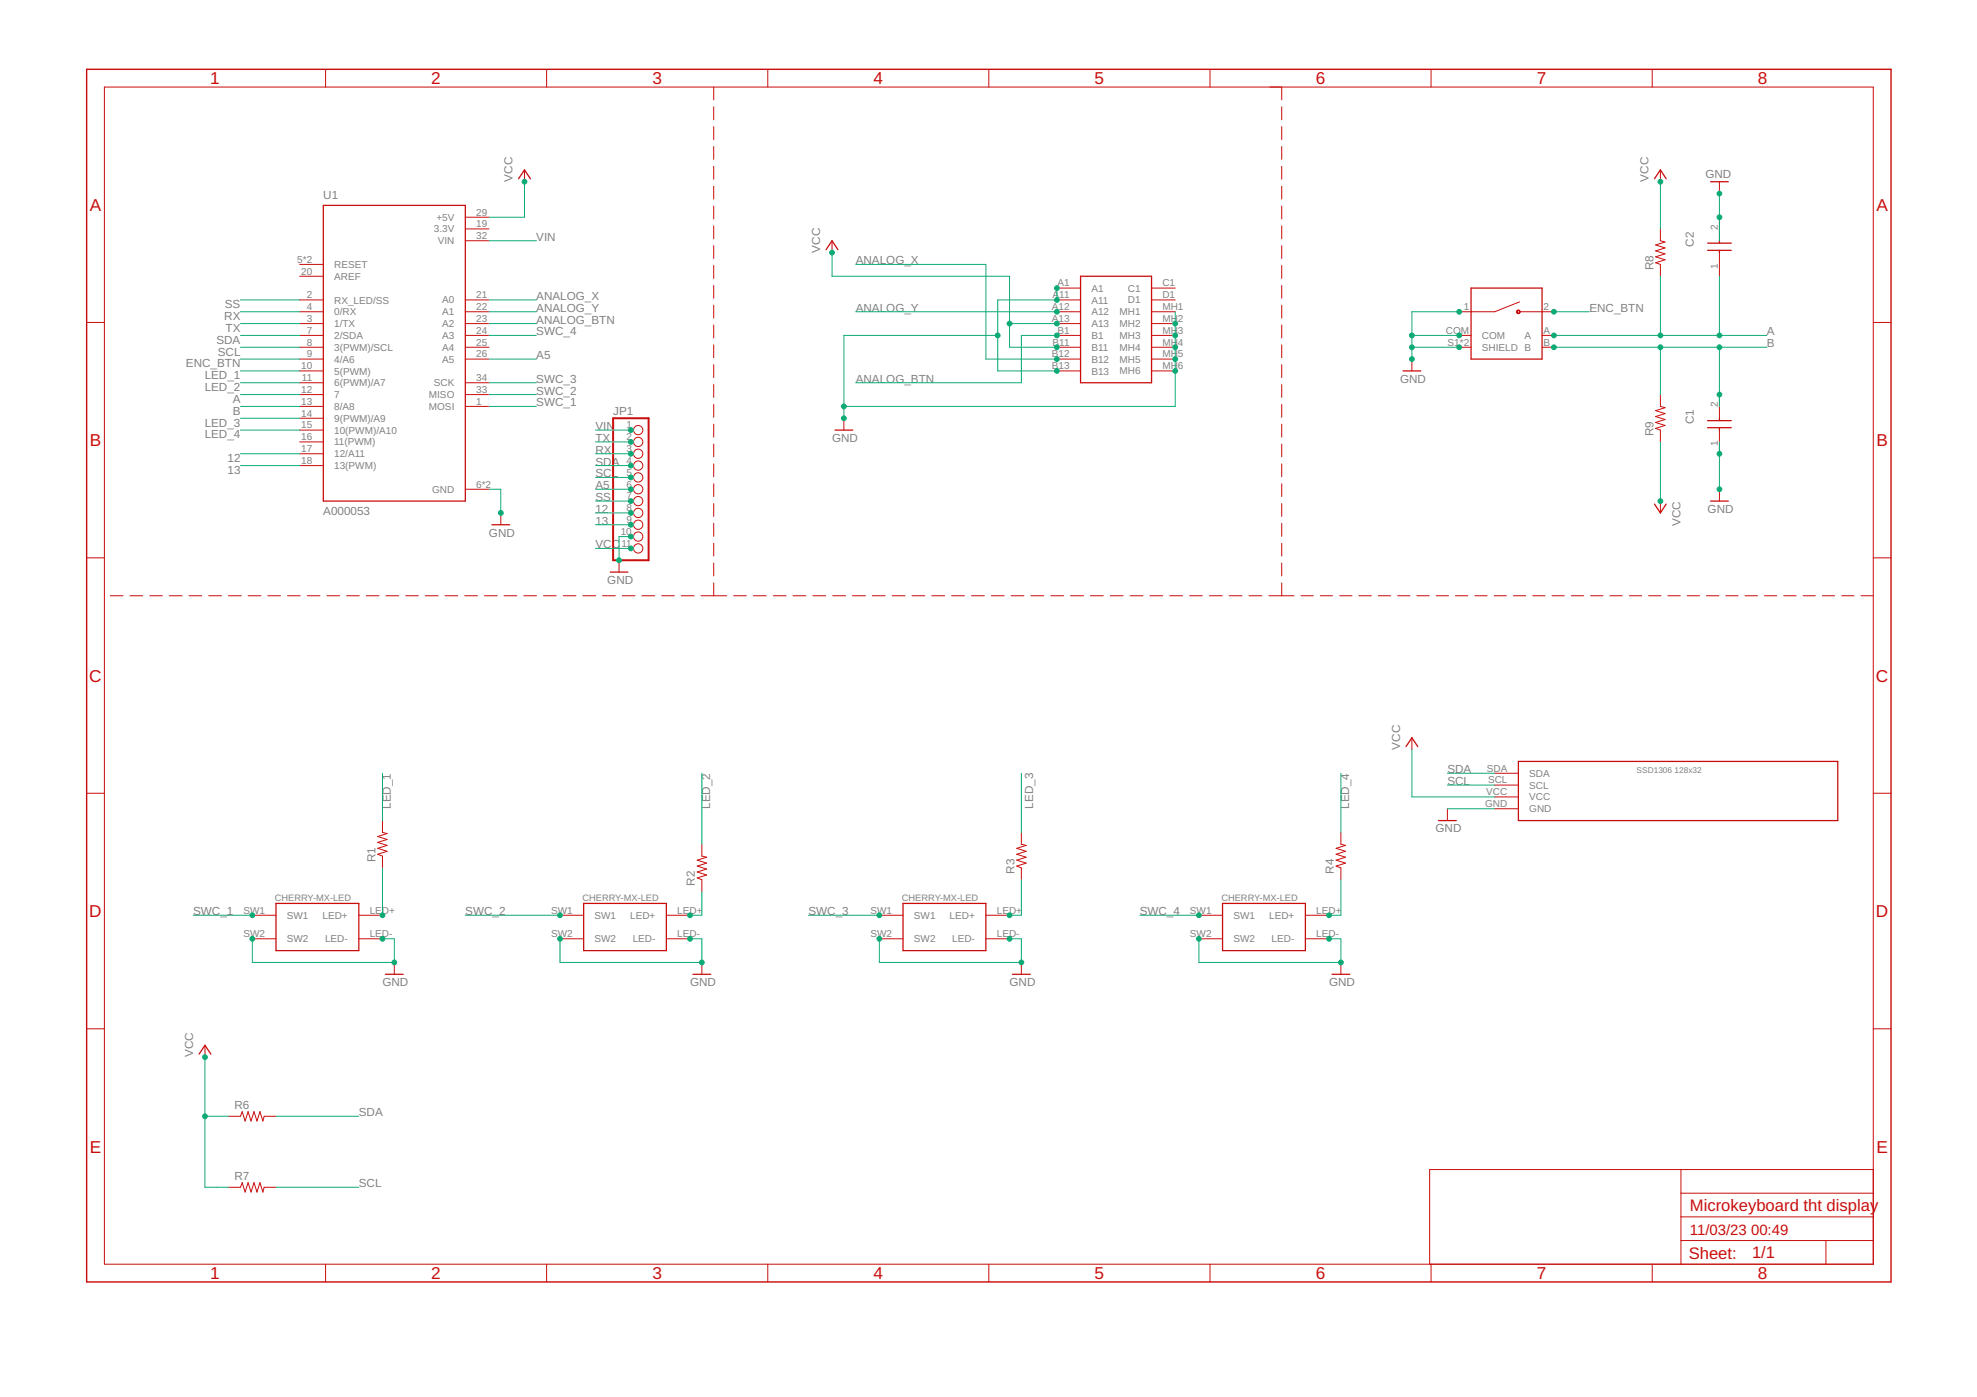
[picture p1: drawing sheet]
<svg xmlns="http://www.w3.org/2000/svg" width="297mm" height="210mm" viewBox="0 0 297 210" stroke-linecap="round" stroke-linejoin="round" font-family="sans-serif">
<g fill="none" stroke="#c90d0c" stroke-width=".15">
<path d="M15.7 13.1h265.8v176.8h-265.8zM48.9 10.4v2.7M82.1 10.4v2.7M107.2 13.1v1.9M107.2 16v2M107.2 19v2M115.4 10.4v2.7M148.6 10.4v2.7M181.8 10.4v2.7M192.6 13.1v1.9M192.6 16v2M192.6 19v2"/>
<path d="M215 10.4v2.7M248.2 10.4v2.7M45 39.7h3.6M69.9 34.4h3.6M69.9 32.6h3.6M69.9 36.2h3.6M78.8 25.5v1.8M107.2 22v1.9M107.2 25v1.9M107.2 28v1.9M107.2 31v1.9M107.2 33.9v2"/>
<path d="M107.2 36.9v1.9M107.2 39.9v1.9M125 36.2v1.8M192.6 22v1.9M192.6 25v1.9M192.6 28v1.9M192.6 31v1.9M192.6 33.9v2M192.6 36.9v1.9M192.6 39.9v1.9M249.5 25.5v1.8M249.5 34.4v1.8l.7 .2-1.4 .4 1.4 .5-1.4 .4 1.4 .4-1.4 .5 1.4 .4-1.4 .5 .7 .2v1.8"/>
<path d="M258.3 27.3v1.8M258.3 32.6v3.6M258.3 38v3.5M13 48.5h2.7M45 46.8h3.6M45 50.4h3.6M45 52.2h3.6M45 45.1h3.6M45 48.6h3.6M45 54h3.6M45 55.7h3.6M45 57.5h3.6"/>
<path d="M45 59.3h3.6M45 41.5h3.6M69.9 46.8h3.6M69.9 50.4h3.6M69.9 52.2h3.6M69.9 45.1h3.6M69.9 48.6h3.6M69.9 54h3.6M69.9 57.5h3.6M69.9 59.3h3.6M107.2 42.9v1.9M107.2 45.9v1.9"/>
<path d="M107.2 48.8v2M107.2 51.8v1.9M107.2 54.8v1.9M107.2 57.8v1.9M158.8 46.8h3.5M158.8 50.4h3.5M158.8 52.2h3.5M158.8 43.3h3.5M158.8 45.1h3.5M158.8 48.6h3.5M158.8 54h3.5M158.8 55.7h3.5"/>
<path d="M173 46.8h3.6M173 50.4h3.6M173 52.2h3.6M173 43.3h3.6M173 45.1h3.6M173 48.6h3.6M173 54h3.6M173 55.7h3.6M192.6 42.9v1.9M192.6 45.9v1.9M192.6 48.8v2M192.6 51.8v1.9"/>
<path d="M192.6 54.8v1.9M192.6 57.8v1.9M212.1 54v1.7M219.2 50.4h1.8M219.2 52.2h1.8M228.3 45.4l-3.7 1.4h-5.4M228.4 46.8h5.1M231.7 50.4h1.8M231.7 52.2h1.8M249.5 59.3v1.8l.7 .2-1.4 .4 1.4 .4-1.4 .5 1.4 .4-1.4 .5 1.4 .4-1.4 .5 .7 .2v1.8M258.3 59.3v3.5M281.5 48.5h2.6"/>
<path d="M45 64.6h3.6M45 66.4h3.6M45 68.2h3.6M45 70h3.6M45 61.1h3.6M45 62.8h3.6M69.9 73.5h3.6M69.9 61.1h3.6M75.2 77.1v1.7M94.8 64.6h.4M94.8 66.4h.4M94.8 68.2h.4"/>
<path d="M94.8 70h.4M94.8 71.7h.4M94.8 73.5h.4M94.8 75.3h.4M94.8 77.1h.4M94.8 78.8h.4M107.2 60.8v1.9M107.2 63.7v2M107.2 66.7v1.9M107.2 69.7v1.9M107.2 72.7v1.9M107.2 75.7v1.9"/>
<path d="M107.2 78.6v2M126.8 62.8v1.8M192.6 60.8v1.9M192.6 63.7v2M192.6 66.7v1.9M192.6 69.7v1.9M192.6 72.7v1.9M192.6 75.7v1.9M192.6 78.6v2M249.5 75.3v1.8M258.3 64.6v3.6M258.3 73.5v1.8"/>
<path d="M13 83.8h2.7M16.6 89.5h1.9M19.5 89.5h1.9M22.5 89.5h1.9M25.4 89.5h1.9M28.4 89.5h1.9M31.4 89.5h1.9M34.3 89.5h1.9M37.3 89.5h1.9M40.2 89.5h1.9M43.2 89.5h1.9M46.2 89.5h1.9"/>
<path d="M49.1 89.5h1.9M52.1 89.5h1.9M55 89.5h1.9M58 89.5h1.9M61 89.5h1.9M63.9 89.5h1.9M66.9 89.5h1.9M69.8 89.5h1.9M72.8 89.5h1.9M75.7 89.5h2M78.7 89.5h1.9M81.7 89.5h1.9"/>
<path d="M84.6 89.5h1.9M87.6 89.5h1.9M90.5 89.5h2M93 84.2v1.8M93.5 89.5h1.9M94.8 80.6h.4M94.8 82.4h.4M96.5 89.5h1.9M99.4 89.5h1.9M102.4 89.5h1.9M105.3 89.5h3.9M107.2 81.6v1.9"/>
<path d="M107.2 84.6v1.9M107.2 87.6v1.9M110.2 89.5h1.9M113.2 89.5h1.9M116.2 89.5h1.9M119.1 89.5h2M122.1 89.5h2M125.1 89.5h1.9M128.1 89.5h1.9M131.1 89.5h1.9M134 89.5h2M137 89.5h2"/>
<path d="M140 89.5h1.9M143 89.5h1.9M146 89.5h1.9M148.9 89.5h2M151.9 89.5h1.9M154.9 89.5h1.9M157.9 89.5h1.9M160.8 89.5h2M163.8 89.5h2M166.8 89.5h1.9M169.8 89.5h1.9M172.8 89.5h1.9"/>
<path d="M175.7 89.5h2M178.7 89.5h2M181.7 89.5h1.9M184.7 89.5h1.9M187.7 89.5h1.9M190.6 89.5h3.8M192.6 81.6v1.9M192.6 84.6v1.9M192.6 87.6v1.9M195.5 89.5h1.8M198.4 89.5h1.8M201.3 89.5h1.8"/>
<path d="M204.2 89.5h1.8M207.1 89.5h1.8M210 89.5h1.8M212.9 89.5h1.8M215.8 89.5h1.8M218.7 89.5h1.8M221.6 89.5h1.8M224.5 89.5h1.8M227.4 89.5h1.8M230.3 89.5h1.8M233.2 89.5h1.8M236.1 89.5h1.8"/>
<path d="M239 89.5h1.8M241.9 89.5h1.8M244.8 89.5h1.9M247.7 89.5h1.9M250.6 89.5h1.9M253.5 89.5h1.9M256.4 89.5h1.9M259.3 89.5h1.9M262.2 89.5h1.9M265.1 89.5h1.9M268 89.5h1.9M270.9 89.5h1.9"/>
<path d="M273.8 89.5h1.9M276.7 89.5h1.9M279.6 89.5h1.9M281.5 83.8h2.6M13 119.2h2.7M212.1 110.8v1.8M224.6 116.2h3.5M224.6 118h3.5M224.6 119.7h3.5M281.5 119.2h2.6M37.9 137.5h3.6M53.9 137.5h3.6"/>
<path d="M57.5 123.3v1.8l.7 .1-1.5 .5 1.5 .4-1.5 .5 1.5 .4-1.5 .5 1.5 .4-1.5 .5 .8 .2v1.8M84.1 137.5h3.6M100.1 137.5h3.6M105.5 126.9v1.7l.7 .2-1.4 .4 1.4 .5-1.4 .4 1.4 .5-1.4 .4 1.4 .5-1.4 .4 .7 .3v1.8M132.1 137.5h3.6M148.1 137.5h3.6M153.5 125.1v1.8l.7 .1-1.4 .5 1.4 .4-1.4 .5 1.4 .4-1.4 .4 1.4 .5-1.4 .4 .7 .3v1.8M180.1 137.5h3.6M196.1 137.5h3.6M201.5 125.1v1.8l.7 .1-1.5 .5 1.5 .4-1.5 .5 1.5 .4-1.5 .4 1.5 .5-1.5 .4 .8 .3v1.8M217.5 121.5v1.8M224.6 121.5h3.5"/>
<path d="M13 154.6h2.7M30.8 157.1v1.7M37.9 141.1h3.6M53.9 141.1h3.6M59.2 144.6v1.8M84.1 141.1h3.6M100.1 141.1h3.6M105.5 144.6v1.8M132.1 141.1h3.6M148.1 141.1h3.6M153.5 144.6v1.8M180.1 141.1h3.6"/>
<path d="M196.1 141.1h3.6M201.5 144.6v1.8M281.5 154.6h2.6M34.4 167.7h1.7l.3-.7 .4 1.4 .5-1.4 .4 1.4 .5-1.4 .4 1.4 .5-1.4 .4 1.4 .2-.7h1.8M34.4 178.4h1.7l.3-.7 .4 1.4 .5-1.4 .4 1.4 .5-1.4 .4 1.4 .5-1.4 .4 1.4 .2-.7h1.8M252.6 175.7v14.2M252.6 179.3h28.9M281.5 175.7h-66.7v14.2M48.9 189.9v2.7M82.1 189.9v2.7M115.4 189.9v2.7M148.6 189.9v2.7"/>
<path d="M181.8 189.9v2.7M215 189.9v2.7M248.2 189.9v2.7M252.6 186.4h28.9M252.6 182.8h28.9M274.3 186.4v3.5"/>
<circle cx="95.9" cy="70" r=".7"/>
<circle cx="95.9" cy="71.7" r=".7"/>
<circle cx="95.9" cy="75.3" r=".7"/>
<circle cx="95.9" cy="66.4" r=".7"/>
<circle cx="95.9" cy="64.6" r=".7"/>
<circle cx="95.9" cy="68.2" r=".7"/>
<circle cx="95.9" cy="77.1" r=".7"/>
<circle cx="95.9" cy="78.8" r=".7"/>
<circle cx="95.9" cy="73.5" r=".7"/>
<circle cx="95.9" cy="82.4" r=".7"/>
<circle cx="95.9" cy="80.6" r=".7"/>
</g>
<path d="M13 10.4h271.1v182.2h-271.1z" fill="none" stroke="#c90d0c" stroke-width=".21"/>
<g fill="none" stroke="#c90d0c" stroke-width=".19">
<path d="M48.6 30.9h21.3v44.4h-21.3zM77.9 26.9l.9-1.4 .9 1.4M124.1 37.5l.9-1.3 .9 1.3M248.6 26.9l.9-1.4 .8 1.4M256.6 37.6h3.5M256.6 36.5h3.5M257 27.3h2.7M258.3 36.2v.3M258.3 37.6v.4M162.3 41.5h10.7v16h-10.7zM210.8 55.7h2.7M221 43.3h10.7v10.7h-10.7z"/>
<path d="M73.9 78.8h2.7M125.5 64.6h2.6M248.6 75.7l.9 1.4 .8-1.4M256.6 64.3h3.5M256.6 63.2h3.5M257 75.3h2.7M258.3 62.8v.4M258.3 64.3v.3M91.7 86h2.6M211.2 112.2l.9-1.4 .9 1.4M228.1 114.4h48v8.9h-48zM41.5 135.7h12.4v7.1h-12.4z"/>
<path d="M87.7 135.7h12.4v7.1h-12.4zM135.7 135.7h12.4v7.1h-12.4zM183.7 135.7h12.4v7.1h-12.4zM216.1 123.3h2.7M29.9 158.4l.9-1.3 .9 1.3M57.9 146.4h2.7M104.1 146.4h2.7M152.1 146.4h2.7M200.1 146.4h2.7"/>
</g>
<path d="M227.9 46.7l.3-.1 .2 .2v.1l-.2 .2h-.2l-.2-.3 .4-.1 .1 .1-.1 .2h-.2l-.2-.2z" fill-rule="evenodd" fill="#c90d0c" stroke="#c90d0c" stroke-width=".15"/>
<path d="M92.1 62.8h5.4v21.4h-5.4z" fill="none" stroke="#c90d0c" stroke-width=".3"/>
<g fill="none" stroke="#0dab76" stroke-width=".15">
<path d="M73.5 36.2h7.1M78.8 27.3v5.3h-5.3M125 38v3.5h26.7v10.7h7.1M128.6 39.7h19.5v14.3h10.7M249.5 27.3v7.1M258.3 29.1v7.1M36.1 48.6h8.9M36.1 52.2h8.9M36.1 46.8h8.9M36.1 50.4h8.9M36.1 55.7h8.9M36.1 45.1h8.9"/>
<path d="M36.1 59.3h8.9M36.1 54h8.9M36.1 57.5h8.9M73.5 48.6h7.1M73.5 46.8h7.1M73.5 50.4h7.1M73.5 45.1h7.1M73.5 59.3h7.1M73.5 54h7.1M73.5 57.5h7.1M128.6 46.8h30.2M149.9 50.4h-23.1v12.4"/>
<path d="M151.7 48.6h7.1M158.8 50.4h-5.3v7.1h-24.9M158.8 43.3v1.8h-8.9v10.6h8.9M176.6 46.8v14.3h-49.8M212.1 52.2h7.1M212.1 50.4h7.1M219.2 46.8h-7.1v7.2M233.5 52.2h32M233.5 46.8h5.3M233.5 50.4h32M249.5 41.5v8.9M249.5 52.2v7.1"/>
<path d="M258.3 41.5v8.9M258.3 52.2v8.9M36.1 61.1h8.9M36.1 62.8h8.9M36.1 64.6h8.9M36.1 68.2h8.9M36.1 70h8.9M73.5 73.5h1.7v3.6M73.5 61.1h7.1M89.5 73.5h5.3M89.5 64.6h5.3M89.5 68.2h5.3"/>
<path d="M89.5 66.4h5.3M89.5 70h5.3M89.5 71.7h5.3M89.5 75.3h5.3M89.5 77.1h5.3M89.5 78.8h5.3M249.5 66.4v8.9M258.3 66.4v7.1M89.5 82.4h5.3M94.8 80.6h-1.8v3.6M57.5 116.2v7.1M105.5 116.2v10.7"/>
<path d="M153.5 116.2v8.9M201.5 116.2v8.9M212.1 112.6v7.1h12.5M217.5 116.2h7.1M217.5 118h7.1M29 137.5h8.9M57.5 130.4v7.1M69.9 137.5h14.2M105.5 134v3.5h-1.8M121.5 137.5h10.6M153.5 132.2v5.3h-1.8M171.2 137.5h8.9"/>
<path d="M201.5 132.2v5.3h-1.8M217.5 121.5h7.1M30.8 158.8v19.6h3.6M37.9 141.1v3.5h21.3v-3.5h-1.7M84.1 141.1v3.5h21.4v-3.5h-1.8M132.1 141.1v3.5h21.4v-3.5h-1.8M180.1 141.1v3.5h21.4v-3.5h-1.8M30.8 167.7h3.6M41.5 167.7h12.4M41.5 178.4h12.4"/>
</g>
<g fill="#0dab76" stroke="#0dab76" stroke-width=".15">
<circle cx="78.8" cy="27.3" r=".36"/>
<circle cx="249.5" cy="27.3" r=".36"/>
<circle cx="249.5" cy="75.3" r=".36"/>
<circle cx="151.7" cy="48.6" r=".36"/>
<circle cx="158.8" cy="48.6" r=".36"/>
<circle cx="158.8" cy="52.2" r=".36"/>
<circle cx="125" cy="38" r=".36"/>
<circle cx="30.8" cy="158.8" r=".36"/>
<circle cx="30.8" cy="167.7" r=".36"/>
<circle cx="94.8" cy="82.4" r=".36"/>
<circle cx="75.2" cy="77.1" r=".36"/>
<circle cx="212.1" cy="50.4" r=".36"/>
<circle cx="212.1" cy="52.2" r=".36"/>
<circle cx="219.2" cy="50.4" r=".36"/>
<circle cx="219.2" cy="52.2" r=".36"/>
<circle cx="219.2" cy="46.8" r=".36"/>
<circle cx="212.1" cy="54" r=".36"/>
<circle cx="258.3" cy="73.5" r=".36"/>
<circle cx="258.3" cy="68.2" r=".36"/>
<circle cx="258.3" cy="29.1" r=".36"/>
<circle cx="258.3" cy="32.6" r=".36"/>
<circle cx="149.9" cy="50.4" r=".36"/>
<circle cx="158.8" cy="43.3" r=".36"/>
<circle cx="158.8" cy="45.1" r=".36"/>
<circle cx="158.8" cy="55.7" r=".36"/>
<circle cx="176.6" cy="48.6" r=".36"/>
<circle cx="176.6" cy="50.4" r=".36"/>
<circle cx="176.6" cy="52.2" r=".36"/>
<circle cx="176.6" cy="54" r=".36"/>
<circle cx="176.6" cy="55.7" r=".36"/>
<circle cx="126.8" cy="61.1" r=".36"/>
<circle cx="126.8" cy="62.8" r=".36"/>
<circle cx="59.2" cy="144.6" r=".36"/>
<circle cx="37.9" cy="141.1" r=".36"/>
<circle cx="57.5" cy="141.1" r=".36"/>
<circle cx="105.5" cy="144.6" r=".36"/>
<circle cx="84.1" cy="141.1" r=".36"/>
<circle cx="103.7" cy="141.1" r=".36"/>
<circle cx="153.5" cy="144.6" r=".36"/>
<circle cx="132.1" cy="141.1" r=".36"/>
<circle cx="151.7" cy="141.1" r=".36"/>
<circle cx="201.5" cy="144.6" r=".36"/>
<circle cx="180.1" cy="141.1" r=".36"/>
<circle cx="199.7" cy="141.1" r=".36"/>
<circle cx="93" cy="84.2" r=".36"/>
<circle cx="94.8" cy="80.6" r=".36"/>
<circle cx="249.5" cy="52.2" r=".36"/>
<circle cx="258.3" cy="52.2" r=".36"/>
<circle cx="233.5" cy="52.2" r=".36"/>
<circle cx="258.3" cy="59.3" r=".36"/>
<circle cx="249.5" cy="50.4" r=".36"/>
<circle cx="258.3" cy="50.4" r=".36"/>
<circle cx="233.5" cy="50.4" r=".36"/>
<circle cx="233.5" cy="46.8" r=".36"/>
<circle cx="158.8" cy="54" r=".36"/>
<circle cx="158.8" cy="46.8" r=".36"/>
<circle cx="158.8" cy="50.4" r=".36"/>
<circle cx="180.1" cy="137.5" r=".36"/>
<circle cx="132.1" cy="137.5" r=".36"/>
<circle cx="84.1" cy="137.5" r=".36"/>
<circle cx="37.9" cy="137.5" r=".36"/>
<circle cx="57.5" cy="137.5" r=".36"/>
<circle cx="199.7" cy="137.5" r=".36"/>
<circle cx="94.8" cy="68.2" r=".36"/>
<circle cx="94.8" cy="66.4" r=".36"/>
<circle cx="94.8" cy="70" r=".36"/>
<circle cx="94.8" cy="71.7" r=".36"/>
<circle cx="94.8" cy="64.6" r=".36"/>
<circle cx="94.8" cy="73.5" r=".36"/>
<circle cx="94.8" cy="75.3" r=".36"/>
<circle cx="94.8" cy="77.1" r=".36"/>
<circle cx="94.8" cy="78.8" r=".36"/>
<circle cx="103.7" cy="137.5" r=".36"/>
<circle cx="151.7" cy="137.5" r=".36"/>
</g>
<g font-size="2.6" fill="#c90d0c">
<text x="31.6" y="12.7">1</text>
<text x="64.8" y="12.7">2</text>
<text x="98" y="12.7">3</text>
<text x="131.2" y="12.7">4</text>
<text x="164.5" y="12.7">5</text>
<text x="197.7" y="12.7">6</text>
<text x="230.9" y="12.7">7</text>
<text x="264.1" y="12.7">8</text>
<text x="13.5" y="31.7">A</text>
<text x="281.9" y="31.7">A</text>
<text x="13.5" y="67">B</text>
<text x="281.9" y="67">B</text>
<text x="13.4" y="102.4">C</text>
<text x="281.9" y="102.4">C</text>
<text x="13.4" y="137.8">D</text>
<text x="281.9" y="137.8">D</text>
<text x="13.5" y="173.2">E</text>
<text x="281.9" y="173.2">E</text>
<text x="31.6" y="192.2">1</text>
<text x="64.8" y="192.2">2</text>
<text x="98" y="192.2">3</text>
<text x="131.2" y="192.2">4</text>
<text x="164.5" y="192.2">5</text>
<text x="197.7" y="192.2">6</text>
<text x="230.9" y="192.2">7</text>
<text x="264.1" y="192.2">8</text>
</g>
<g font-size="2.5" fill="#c90d0c">
<text x="253.9" y="182">Microkeyboard tht display</text>
<text x="253.7" y="189.2">Sheet:</text>
<text x="263.2" y="189.1">1/1</text>
</g>
<g font-size="2.2" fill="#c90d0c">
<text x="253.9" y="185.5">11/03/23</text>
<text x="263.1" y="185.5">00:49</text>
</g>
<g font-size="1.8" fill="#808080">
<text x="48.6" y="30">U1</text>
<text x="77" y="27.3" transform="rotate(-90 77 27.3)">VCC</text>
<text x="247.7" y="27.3" transform="rotate(-90 247.7 27.3)">VCC</text>
<text x="256.2" y="26.8">GND</text>
<text x="80.6" y="36.2">VIN</text>
<text x="123.2" y="38" transform="rotate(-90 123.2 38)">VCC</text>
<text x="128.6" y="39.7">ANALOG_X</text>
<text x="248.4" y="40.6" transform="rotate(-90 248.4 40.6)">R8</text>
<text x="254.5" y="37.1" transform="rotate(-90 254.5 37.1)">C2</text>
<text x="33.8" y="46.3">SS</text>
<text x="80.6" y="45.1">ANALOG_X</text>
<text x="80.6" y="46.8">ANALOG_Y</text>
<text x="128.6" y="46.8">ANALOG_Y</text>
<text x="238.8" y="46.8">ENC_BTN</text>
<text x="32.5" y="51.7">SDA</text>
<text x="32.7" y="53.4">SCL</text>
<text x="33.7" y="48.1">RX</text>
<text x="33.9" y="49.9">TX</text>
<text x="80.6" y="48.6">ANALOG_BTN</text>
<text x="80.6" y="50.4">SWC_4</text>
<text x="80.6" y="54">A5</text>
<text x="265.5" y="52.2">B</text>
<text x="265.5" y="50.4">A</text>
<text x="27.9" y="55.2">ENC_BTN</text>
<text x="30.8" y="57">LED_1</text>
<text x="30.8" y="58.8">LED_2</text>
<text x="80.6" y="57.5">SWC_3</text>
<text x="80.6" y="59.3">SWC_2</text>
<text x="128.6" y="57.5">ANALOG_BTN</text>
<text x="210.3" y="57.5">GND</text>
<text x="30.8" y="64.1">LED_3</text>
<text x="30.8" y="65.9">LED_4</text>
<text x="35" y="62.3">B</text>
<text x="35" y="60.5">A</text>
<text x="80.6" y="61.1">SWC_1</text>
<text x="89.5" y="64.6">VIN</text>
<text x="92.1" y="62.4">JP1</text>
<text x="248.4" y="65.5" transform="rotate(-90 248.4 65.5)">R9</text>
<text x="254.5" y="63.7" transform="rotate(-90 254.5 63.7)">C1</text>
<text x="34.2" y="69.4">12</text>
<text x="34.2" y="71.2">13</text>
<text x="89.5" y="68.2">RX</text>
<text x="89.5" y="66.4">TX</text>
<text x="89.5" y="70">SDA</text>
<text x="89.5" y="71.7">SCL</text>
<text x="125" y="66.4">GND</text>
<text x="48.6" y="77.4">A000053</text>
<text x="89.5" y="73.5">A5</text>
<text x="89.5" y="75.3">SS</text>
<text x="89.5" y="77.1">12</text>
<text x="256.6" y="77.1">GND</text>
<text x="73.5" y="80.6">GND</text>
<text x="89.5" y="82.4">VCC</text>
<text x="89.5" y="78.8">13</text>
<text x="252.5" y="79" transform="rotate(-90 252.5 79)">VCC</text>
<text x="91.2" y="87.7">GND</text>
<text x="210.3" y="112.6" transform="rotate(-90 210.3 112.6)">VCC</text>
<text x="217.5" y="116.2">SDA</text>
<text x="217.5" y="118">SCL</text>
<text x="58.7" y="121.6" transform="rotate(-90 58.7 121.6)">LED_1</text>
<text x="106.7" y="121.6" transform="rotate(-90 106.7 121.6)">LED_2</text>
<text x="155.2" y="121.5" transform="rotate(-90 155.2 121.5)">LED_3</text>
<text x="202.7" y="121.6" transform="rotate(-90 202.7 121.6)">LED_4</text>
<text x="215.7" y="125.1">GND</text>
<text x="56.4" y="129.5" transform="rotate(-90 56.4 129.5)">R1</text>
<text x="152.4" y="131.3" transform="rotate(-90 152.4 131.3)">R3</text>
<text x="200.4" y="131.3" transform="rotate(-90 200.4 131.3)">R4</text>
<text x="29" y="137.5">SWC_1</text>
<text x="69.9" y="137.5">SWC_2</text>
<text x="104.4" y="133.1" transform="rotate(-90 104.4 133.1)">R2</text>
<text x="121.5" y="137.5">SWC_3</text>
<text x="171.2" y="137.5">SWC_4</text>
<text x="57.5" y="148.2">GND</text>
<text x="103.7" y="148.2">GND</text>
<text x="151.7" y="148.2">GND</text>
<text x="199.7" y="148.2">GND</text>
<text x="29" y="158.8" transform="rotate(-90 29 158.8)">VCC</text>
<text x="35.2" y="166.7">R6</text>
<text x="53.9" y="167.7">SDA</text>
<text x="35.2" y="177.3">R7</text>
<text x="53.9" y="178.4">SCL</text>
</g>
<g font-size="1.5" fill="#808080">
<text x="65.2" y="34.9">3.3V</text>
<text x="65.6" y="33.2">+5V</text>
<text x="71.5" y="34.2">19</text>
<text x="71.5" y="32.4">29</text>
<text x="71.5" y="35.9">32</text>
<text x="258.1" y="34.5" transform="rotate(-90 258.1 34.5)">2</text>
<text x="44.7" y="39.5">5*2</text>
<text x="45.3" y="41.3">20</text>
<text x="50.2" y="40.3">RESET</text>
<text x="65.8" y="36.7">VIN</text>
<text x="258.1" y="40.4" transform="rotate(-90 258.1 40.4)">1</text>
<text x="46.1" y="44.8">2</text>
<text x="46.1" y="46.6">4</text>
<text x="50.2" y="45.6">RX_LED/SS</text>
<text x="50.2" y="47.4">0/RX</text>
<text x="50.2" y="42.1">AREF</text>
<text x="66.4" y="45.6">A0</text>
<text x="66.4" y="47.4">A1</text>
<text x="71.5" y="44.8">21</text>
<text x="71.5" y="46.6">22</text>
<text x="158" y="46.6">A12</text>
<text x="158.2" y="44.8">A11</text>
<text x="158.9" y="43">A1</text>
<text x="164" y="43.8">A1</text>
<text x="164" y="45.6">A11</text>
<text x="164" y="47.4">A12</text>
<text x="168.2" y="47.4">MH1</text>
<text x="169.5" y="43.8">C1</text>
<text x="169.5" y="45.6">D1</text>
<text x="174.7" y="43">C1</text>
<text x="174.7" y="44.8">D1</text>
<text x="174.7" y="46.6">MH1</text>
<text x="219.9" y="46.6">1</text>
<text x="231.9" y="46.6">2</text>
<text x="46.1" y="48.4">3</text>
<text x="46.1" y="50.2">7</text>
<text x="46.1" y="51.9">8</text>
<text x="46.1" y="53.7">9</text>
<text x="50.2" y="49.2">1/TX</text>
<text x="50.2" y="50.9">2/SDA</text>
<text x="50.2" y="52.7">3(PWM)/SCL</text>
<text x="66.4" y="49.2">A2</text>
<text x="66.4" y="50.9">A3</text>
<text x="66.4" y="52.7">A4</text>
<text x="71.5" y="48.4">23</text>
<text x="71.5" y="50.2">24</text>
<text x="71.5" y="51.9">25</text>
<text x="71.5" y="53.7">26</text>
<text x="158" y="48.4">A13</text>
<text x="158" y="53.7">B12</text>
<text x="158.2" y="51.9">B11</text>
<text x="158.9" y="50.2">B1</text>
<text x="164" y="49.2">A13</text>
<text x="164" y="50.9">B1</text>
<text x="164" y="52.7">B11</text>
<text x="168.2" y="49.2">MH2</text>
<text x="168.2" y="50.9">MH3</text>
<text x="168.2" y="52.7">MH4</text>
<text x="174.7" y="48.4">MH2</text>
<text x="174.7" y="50.2">MH3</text>
<text x="174.7" y="51.9">MH4</text>
<text x="174.7" y="53.7">MH5</text>
<text x="217.3" y="50.2">COM</text>
<text x="217.5" y="51.9">S1*2</text>
<text x="222.7" y="50.9">COM</text>
<text x="222.7" y="52.7">SHIELD B</text>
<text x="229.1" y="50.9">A</text>
<text x="231.9" y="50.2">A</text>
<text x="231.9" y="51.9">B</text>
<text x="45.3" y="55.5">10</text>
<text x="45.3" y="59">12</text>
<text x="45.4" y="57.3">11</text>
<text x="50.2" y="54.5">4/A6</text>
<text x="50.2" y="56.3">5(PWM)</text>
<text x="50.2" y="58">6(PWM)/A7</text>
<text x="50.2" y="59.8">7</text>
<text x="64.4" y="59.8">MISO</text>
<text x="65.2" y="58">SCK</text>
<text x="66.4" y="54.5">A5</text>
<text x="71.5" y="59">33</text>
<text x="71.5" y="57.3">34</text>
<text x="158" y="55.5">B13</text>
<text x="164" y="54.5">B12</text>
<text x="164" y="56.3">B13</text>
<text x="168.2" y="54.5">MH5</text>
<text x="168.2" y="56.3">MH6</text>
<text x="174.7" y="55.5">MH6</text>
<text x="45.3" y="62.6">14</text>
<text x="45.3" y="64.4">15</text>
<text x="45.3" y="60.8">13</text>
<text x="50.2" y="63.4">9(PWM)/A9</text>
<text x="50.2" y="65.2">10(PWM)/A10</text>
<text x="50.2" y="61.6">8/A8</text>
<text x="64.4" y="61.6">MOSI</text>
<text x="71.5" y="60.8">1</text>
<text x="94.1" y="64.4">1</text>
<text x="258.1" y="61.2" transform="rotate(-90 258.1 61.2)">2</text>
<text x="45.3" y="66.2">16</text>
<text x="45.3" y="67.9">17</text>
<text x="45.3" y="69.7">18</text>
<text x="50.2" y="66.9">11(PWM)</text>
<text x="50.2" y="68.7">12/A11</text>
<text x="50.2" y="70.5">13(PWM)</text>
<text x="94.1" y="66.2">2</text>
<text x="94.1" y="67.9">3</text>
<text x="94.1" y="69.7">4</text>
<text x="94.1" y="71.5">5</text>
<text x="258.1" y="67.1" transform="rotate(-90 258.1 67.1)">1</text>
<text x="64.9" y="74">GND</text>
<text x="71.5" y="73.3">6*2</text>
<text x="94.1" y="73.3">6</text>
<text x="94.1" y="75">7</text>
<text x="94.1" y="76.8">8</text>
<text x="93.3" y="80.4">10</text>
<text x="93.4" y="82.2">11</text>
<text x="94.1" y="78.6">9</text>
<text x="223.3" y="119.5">VCC</text>
<text x="223.4" y="115.9">SDA</text>
<text x="223.6" y="117.7">SCL</text>
<text x="229.8" y="116.7">SDA</text>
<text x="229.8" y="118.5">SCL</text>
<text x="223.1" y="121.3">GND</text>
<text x="229.8" y="120.3">VCC</text>
<text x="229.8" y="122">GND</text>
<text x="36.6" y="137.3">SW1</text>
<text x="55.5" y="137.3">LED+</text>
<text x="82.8" y="137.3">SW1</text>
<text x="101.8" y="137.3">LED+</text>
<text x="130.8" y="137.3">SW1</text>
<text x="149.8" y="137.3">LED+</text>
<text x="178.8" y="137.3">SW1</text>
<text x="197.8" y="137.3">LED+</text>
<text x="36.6" y="140.8">SW2</text>
<text x="43.1" y="138">SW1</text>
<text x="43.1" y="141.6">SW2</text>
<text x="48.5" y="138">LED+</text>
<text x="48.8" y="141.6">LED-</text>
<text x="55.5" y="140.8">LED-</text>
<text x="82.8" y="140.8">SW2</text>
<text x="89.3" y="138">SW1</text>
<text x="89.3" y="141.6">SW2</text>
<text x="94.7" y="138">LED+</text>
<text x="95.1" y="141.6">LED-</text>
<text x="101.8" y="140.8">LED-</text>
<text x="130.8" y="140.8">SW2</text>
<text x="137.3" y="138">SW1</text>
<text x="137.3" y="141.6">SW2</text>
<text x="142.7" y="138">LED+</text>
<text x="143.1" y="141.6">LED-</text>
<text x="149.8" y="140.8">LED-</text>
<text x="178.8" y="140.8">SW2</text>
<text x="185.3" y="138">SW1</text>
<text x="185.3" y="141.6">SW2</text>
<text x="190.7" y="138">LED+</text>
<text x="191.1" y="141.6">LED-</text>
<text x="197.8" y="140.8">LED-</text>
</g>
<g font-size="1.4" fill="#808080">
<text x="41.3" y="135.4">CHERRY-MX-LED</text>
<text x="87.5" y="135.4">CHERRY-MX-LED</text>
<text x="135.5" y="135.4">CHERRY-MX-LED</text>
<text x="183.5" y="135.4">CHERRY-MX-LED</text>
</g>
<g font-size="1.2" fill="#808080">
<text x="245.9" y="116.2">SSD1306</text>
<text x="251.6" y="116.2">128x32</text>
</g>
</svg>
